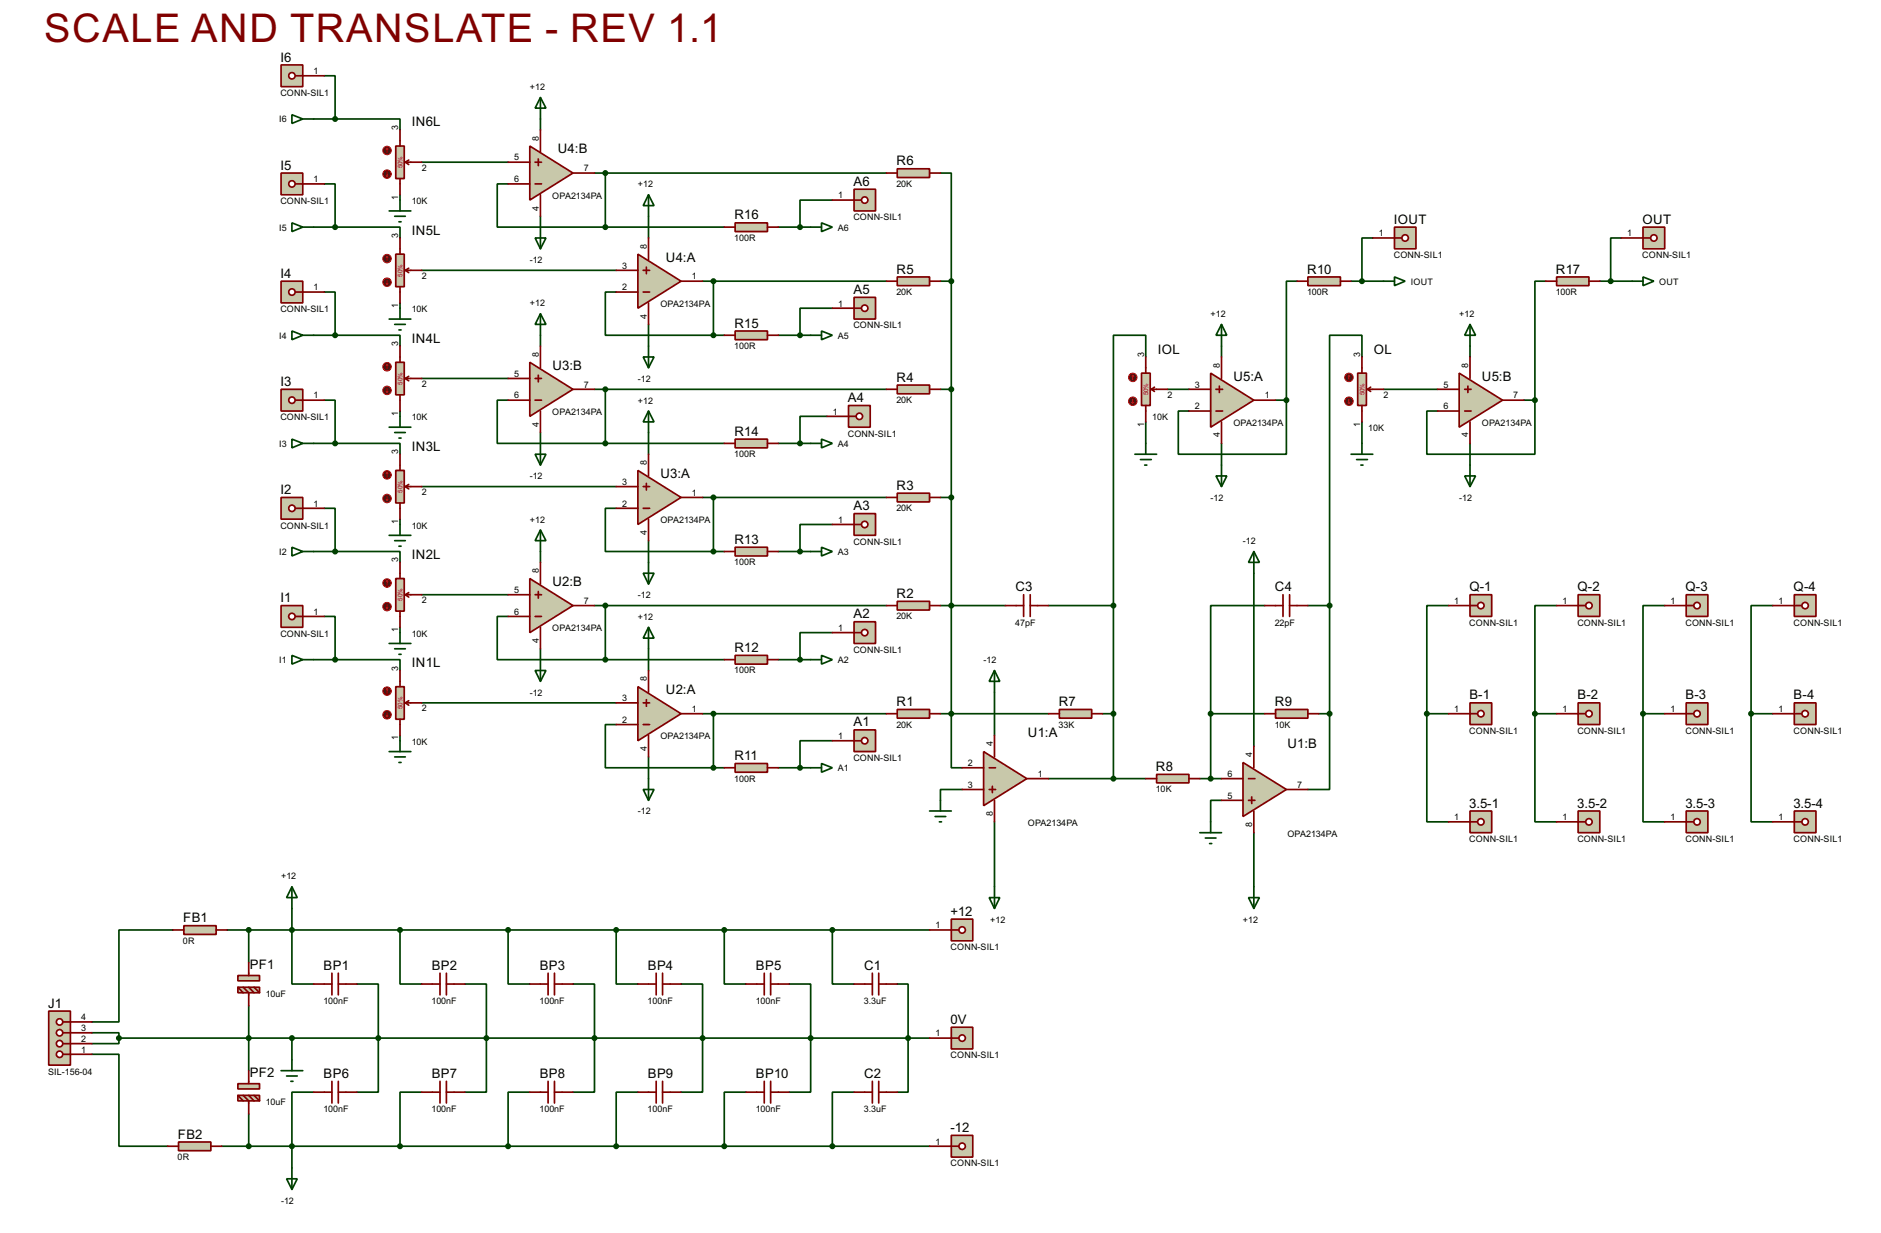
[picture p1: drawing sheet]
<svg xmlns="http://www.w3.org/2000/svg" width="442mm" height="290mm" viewBox="0 0 442 290" stroke-linecap="round" stroke-linejoin="round" font-family="sans-serif">
<g fill="none" stroke="#004000" stroke-width=".4">
<path d="M76.2 17.8h2.6v10.2M73.7 28h5.1M78.8 28h15.2v2.5M99.1 38.1h20.3M127 28v2.5M73.7 53.4h5.1M76.2 43.2h2.6v10.2M78.8 53.4h15.2v2.5M94 45.8v1.2M119.4 43.2h-2.5v10.2h25.4M127 50.8v2.6M139.7 40.7h68.6"/>
<path d="M142.3 40.7v12.7M142.3 53.4h27.9M152.4 50.8v5.1M182.9 53.4h7.6M195.6 47h-7.6v6.4M221 40.7h2.6v25.4M322.6 55.9h-2.5v10.2M381 55.9h-2.5v10.2M73.7 78.8h5.1M76.2 68.6h2.6v10.2M78.8 78.8h15.2v2.5M94 71.2v1.2"/>
<path d="M99.1 63.5h45.7M127 78.8v2.5M144.8 68.6h-2.5v10.2h25.4M152.4 76.2v5.1M165.1 66.1h43.2M167.7 66.1v12.7M167.7 78.8h2.5M182.9 78.8h7.6M195.6 72.4h-7.6v6.4M221 66.1h2.6M223.6 66.1v114.3h2.5M304.8 66.1h-2.5v27.9"/>
<path d="M317.5 66.1h7.7M363.3 66.1h-2.6v27.9M376 66.1h7.6M76.2 94h2.6v10.2M94 96.6v1.2M99.1 88.9h20.3M119.4 94h-2.5v10.2h25.4M139.7 91.5h68.6M142.3 91.5v12.7M194.4 97.8h-6.4v6.4M221 91.5h2.6M269.3 83.9v-5.1h-7.6v63.5"/>
<path d="M269.3 99.1v5.1M274.4 91.5h5M287.1 81.3v2.6M299.8 94h2.5M302.3 94v12.7h-25.4v-10.1h2.5M320.1 83.9v-5.1h-7.6v63.5M320.1 99.1v5.1M325.2 91.5h12.7M345.5 81.3v2.6M358.2 94h2.5M360.7 94v12.7h-25.4v-10.1h2.6M73.7 104.2h5.1"/>
<path d="M76.2 119.4h2.6v10.2M78.8 104.2h15.2v2.5M99.1 114.3h45.7M127 101.6v2.6M142.3 104.2h27.9M144.8 119.4h-2.5v10.2h25.4M152.4 101.6v5.1M165.1 116.9h43.2M167.7 116.9v12.7M182.9 104.2h7.6M221 116.9h2.6M287.1 104.2v5.1"/>
<path d="M345.5 104.2v5.1M73.7 129.6h5.1M78.8 129.6h15.2v2.5M94 122v1.2M99.1 139.7h20.3M127 129.6v2.5M152.4 127v5.1M167.7 129.6h2.5M182.9 129.6h7.6M195.6 123.2h-7.6v6.4M294.7 134.7v40.6M73.7 155h5.1"/>
<path d="M76.2 144.8h2.6v10.2M78.8 155h15.2v2.5M94 147.4v1.2M119.4 144.8h-2.5v10.2h25.4M127 152.4v2.6M139.7 142.3h68.6M142.3 142.3v12.7M142.3 155h27.9M152.4 152.4v5.1M182.9 155h7.6M195.6 148.6h-7.6v6.4M221 142.3h15.3"/>
<path d="M246.4 142.3h15.3M261.7 142.3v40.6M297.2 142.3h-12.7v25.4M307.4 142.3h5.1M312.5 142.3v25.4M340.4 142.3h-5.1v25.4M365.8 142.3h-5.1v25.4M391.2 142.3h-5.1v25.4M416.6 142.3h-5.1v25.4M94 172.8v1.2M99.1 165.1h45.7M144.8 170.2h-2.5v10.2h25.4"/>
<path d="M152.4 177.8v5.1M165.1 167.7h43.2M167.7 167.7v12.7M195.6 174h-7.6v6.4M221 167.7h25.4M233.7 162.6v10.2M259.1 167.7h2.6M284.5 167.7h12.7M284.5 167.7v15.2M309.9 167.7h2.6M312.5 167.7v17.8h-5.1M335.3 167.7v25.4h5.1"/>
<path d="M335.3 167.7h5.1M360.7 167.7v25.4h5.1M360.7 167.7h5.1M386.1 167.7v25.4h5.1M386.1 167.7h5.1M411.5 167.7v25.4h5.1M411.5 167.7h5.1M167.7 180.4h2.5M182.9 180.4h7.6M226.1 185.5h-5.1v2.5M233.7 193.1v15.2M246.4 182.9h22.9"/>
<path d="M282 182.9h5.1M287.1 188h-2.6v5.1M294.7 195.6v12.7M40.7 218.5h-12.7v21.6h-6.4M53.4 218.5h165.1M58.5 218.5v7.6M68.6 213.4v17.8h5.1M94 218.5v12.7h5.1M119.4 218.5v12.7h5.1M144.8 218.5v12.7h5.1M170.2 218.5v12.7h5.1M195.6 218.5v12.7h5.1"/>
<path d="M58.5 236.3v15.2M83.9 231.2h5v25.4h-5M109.3 231.2h5v25.4h-5M134.7 231.2h5v25.4h-5M160.1 231.2h5v25.4h-5M185.5 231.2h5v25.4h-5M210.9 231.2h2.5v25.4h-2.5M21.6 247.7h6.4v21.6h11.4M21.6 242.6h6.4v1.3M28 243.9v1.3h-6.4M28 243.9h190.5M68.6 243.9v5.1"/>
<path d="M73.7 256.6h-5.1v17.8M99.1 256.6h-5.1v12.7M124.5 256.6h-5.1v12.7M149.9 256.6h-5.1v12.7M175.3 256.6h-5.1v12.7M200.7 256.6h-5.1v12.7M52.1 269.3h166.4M58.5 261.7v7.6"/>
</g>
<path d="M231.2 176.6l10.1 6.3-10.1 6.4z" fill="#c8c8aa" stroke="#800000" stroke-width=".4"/>
<path d="M233.7 172.8v5M226.1 180.4h5.1M226.1 185.5h5.1M232.5 180.4h1.5M232.5 185.5h1.5M233.2 184.7v1.5M233.7 188v5.1M241.3 182.9h5.1" fill="none" stroke="#800000" stroke-width=".4"/>
<path d="M292.1 179.1l10.2 6.4-10.2 6.3z" fill="#c8c8aa" stroke="#800000" stroke-width=".4"/>
<path d="M294.7 175.3v5.1M287.1 182.9h5M287.1 188h5M293.4 182.9h1.5M293.4 188h1.5M294.2 187.2v1.6M294.7 190.5v5.1M302.3 185.5h5.1" fill="none" stroke="#800000" stroke-width=".4"/>
<path d="M210.9 166.7h7.6v2h-7.6z" fill="#c8c8aa" stroke="#800000" stroke-width=".4"/>
<path d="M208.3 167.7h2.6M218.5 167.7h2.5" fill="none" stroke="#800000" stroke-width=".4"/>
<path d="M210.9 141.3h7.6v2h-7.6z" fill="#c8c8aa" stroke="#800000" stroke-width=".4"/>
<path d="M208.3 142.3h2.6M218.5 142.3h2.5" fill="none" stroke="#800000" stroke-width=".4"/>
<g fill="#004000" stroke="#004000" stroke-width=".4">
<circle cx="223.5" cy="167.7" r=".5"/>
<circle cx="223.5" cy="142.3" r=".5"/>
</g>
<path d="M249 166.7h7.6v2h-7.6z" fill="#c8c8aa" stroke="#800000" stroke-width=".4"/>
<path d="M246.4 167.7h2.6M256.6 167.7h2.5" fill="none" stroke="#800000" stroke-width=".4"/>
<path d="M299.8 166.7h7.6v2h-7.6z" fill="#c8c8aa" stroke="#800000" stroke-width=".4"/>
<path d="M297.2 167.7h2.6M307.4 167.7h2.5" fill="none" stroke="#800000" stroke-width=".4"/>
<path d="M271.8 181.9h7.6v2h-7.6z" fill="#c8c8aa" stroke="#800000" stroke-width=".4"/>
<path d="M240.6 139.7v5.1M242.1 139.7v5.1M301.5 139.7v5.1M303.1 139.7v5.1M236.3 142.3h4.3M242.1 142.3h4.3M297.2 142.3h4.3M303.1 142.3h4.3M269.3 182.9h2.5M279.4 182.9h2.6" fill="none" stroke="#800000" stroke-width=".4"/>
<g fill="#004000" stroke="#004000" stroke-width=".4">
<circle cx="261.6" cy="182.9" r=".5"/>
<circle cx="284.5" cy="182.9" r=".5"/>
<circle cx="261.6" cy="167.7" r=".5"/>
<circle cx="284.5" cy="167.7" r=".5"/>
<circle cx="312.4" cy="167.7" r=".5"/>
</g>
<path d="M233.7 157.5l1.3 2.6h-2.5zM233.7 157.5v5.1M218.5 190.5h5.1M219.8 191.8h2.5M220.8 193.1h.5M221 188v2.5M282 195.6h5.1M283.3 196.9h2.5M284.3 198.2h.5M284.5 193.1v2.5M232.5 210.9h2.5l-1.3 2.5zM233.7 208.3v5.1" fill="none" stroke="#004000" stroke-width=".4"/>
<path d="M210.9 115.9h7.6v2h-7.6z" fill="#c8c8aa" stroke="#800000" stroke-width=".4"/>
<path d="M208.3 116.9h2.6M218.5 116.9h2.5" fill="none" stroke="#800000" stroke-width=".4"/>
<path d="M294.7 129.6l1.3 2.5h-2.6zM294.7 129.6v5.1M293.4 210.9h2.6l-1.3 2.5zM294.7 208.3v5.1" fill="none" stroke="#004000" stroke-width=".4"/>
<path d="M210.9 90.5h7.6v2h-7.6z" fill="#c8c8aa" stroke="#800000" stroke-width=".4"/>
<path d="M208.3 91.5h2.6M218.5 91.5h2.5" fill="none" stroke="#800000" stroke-width=".4"/>
<path d="M210.9 65.1h7.6v2h-7.6z" fill="#c8c8aa" stroke="#800000" stroke-width=".4"/>
<path d="M208.3 66.1h2.6M218.5 66.1h2.5" fill="none" stroke="#800000" stroke-width=".4"/>
<path d="M210.9 39.7h7.6v2h-7.6z" fill="#c8c8aa" stroke="#800000" stroke-width=".4"/>
<path d="M208.3 40.7h2.6M218.5 40.7h2.5" fill="none" stroke="#800000" stroke-width=".4"/>
<g fill="#004000" stroke="#004000" stroke-width=".4">
<circle cx="223.5" cy="116.9" r=".5"/>
<circle cx="223.5" cy="91.5" r=".5"/>
<circle cx="223.5" cy="66.1" r=".5"/>
</g>
<path d="M149.9 161.3l10.2 6.4-10.2 6.3z" fill="#c8c8aa" stroke="#800000" stroke-width=".4"/>
<path d="M152.4 157.5v5.1M144.8 170.2h5.1M144.8 165.1h5.1M151.2 170.2h1.5M151.2 165.1h1.5M151.9 164.4v1.5M152.4 172.8v5M160.1 167.7h5" fill="none" stroke="#800000" stroke-width=".4"/>
<path d="M124.5 135.9l10.2 6.4-10.2 6.3z" fill="#c8c8aa" stroke="#800000" stroke-width=".4"/>
<path d="M119.4 139.7h5.1M125.8 139.7h1.5M126.5 139v1.5M127 132.1v5.1M119.4 144.8h5.1M125.8 144.8h1.5M127 147.4v5M134.7 142.3h5" fill="none" stroke="#800000" stroke-width=".4"/>
<path d="M149.9 110.5l10.2 6.4-10.2 6.3z" fill="#c8c8aa" stroke="#800000" stroke-width=".4"/>
<path d="M144.8 119.4h5.1M144.8 114.3h5.1M151.2 119.4h1.5M151.2 114.3h1.5M151.9 113.6v1.5M152.4 106.7v5.1M160.1 116.9h5M152.4 122v5" fill="none" stroke="#800000" stroke-width=".4"/>
<path d="M124.5 85.1l10.2 6.4-10.2 6.3z" fill="#c8c8aa" stroke="#800000" stroke-width=".4"/>
<path d="M119.4 94h5.1M119.4 88.9h5.1M125.8 94h1.5M125.8 88.9h1.5M126.5 88.2v1.5M127 81.3v5.1M127 96.6v5M134.7 91.5h5" fill="none" stroke="#800000" stroke-width=".4"/>
<path d="M149.9 59.7l10.2 6.4-10.2 6.3z" fill="#c8c8aa" stroke="#800000" stroke-width=".4"/>
<path d="M152.4 55.9v5.1M144.8 68.6h5.1M144.8 63.5h5.1M151.2 68.6h1.5M151.2 63.5h1.5M151.9 62.8v1.5M152.4 71.2v5M160.1 66.1h5" fill="none" stroke="#800000" stroke-width=".4"/>
<path d="M124.5 34.3l10.2 6.4-10.2 6.3z" fill="#c8c8aa" stroke="#800000" stroke-width=".4"/>
<path d="M119.4 38.1h5.1M125.8 38.1h1.5M126.5 37.4v1.5M127 30.5v5.1M119.4 43.2h5.1M125.8 43.2h1.5M127 45.8v5M134.7 40.7h5" fill="none" stroke="#800000" stroke-width=".4"/>
<g fill="#004000" stroke="#004000" stroke-width=".4">
<circle cx="142.2" cy="40.7" r=".5"/>
<circle cx="167.6" cy="66.1" r=".5"/>
<circle cx="142.2" cy="91.5" r=".5"/>
<circle cx="167.6" cy="116.9" r=".5"/>
<circle cx="142.2" cy="142.3" r=".5"/>
<circle cx="167.6" cy="167.7" r=".5"/>
</g>
<g fill="none" stroke="#004000" stroke-width=".4">
<path d="M127 22.9l1.3 2.5h-2.5zM127 22.9v5.1M125.8 55.9h2.5l-1.3 2.6zM127 53.4v5.1M152.4 45.8l1.3 2.5h-2.5zM152.4 45.8v5M127 73.7l1.3 2.5h-2.5zM127 73.7v5.1M151.2 83.9h2.5l-1.3 2.5zM152.4 96.6l1.3 2.5h-2.5zM152.4 81.3v5.1M152.4 96.6v5"/>
<path d="M125.8 106.7h2.5l-1.3 2.6zM127 104.2v5.1M127 124.5l1.3 2.5h-2.5zM127 124.5v5.1M151.2 134.7h2.5l-1.3 2.5zM152.4 132.1v5.1M125.8 157.5h2.5l-1.3 2.6zM127 155v5.1M152.4 147.4l1.3 2.5h-2.5zM152.4 147.4v5M151.2 185.5h2.5l-1.3 2.5zM152.4 182.9v5.1"/>
</g>
<path d="M93 34.3h2v7.7h-2z" fill="#c8c8aa" stroke="#800000" stroke-width=".4"/>
<path d="M94 30.5v3.8M95.3 38.1l.8 .6M95.3 38.1h3.8M96.1 37.6l-.8 .5M94 42v3.8" fill="none" stroke="#800000" stroke-width=".4"/>
<circle cx="90.9" cy="35.4" r="1" fill="#400000" stroke="#f00" stroke-width=".23"/>
<path d="M91 34.8l-.3 .3M91 34.8l.2 .3M91 34.8v1.1" fill="none" stroke="#f00" stroke-width=".23"/>
<circle cx="90.9" cy="40.9" r="1" fill="#400000" stroke="#f00" stroke-width=".23"/>
<path d="M90.7 41.2l.3 .2M91 40.4v1M91.2 41.2l-.2 .2" fill="none" stroke="#f00" stroke-width=".23"/>
<path d="M93 59.7h2v7.7h-2z" fill="#c8c8aa" stroke="#800000" stroke-width=".4"/>
<path d="M94 55.9v3.8M94 67.4v3.8M95.3 63.5l.8 .6M95.3 63.5h3.8M96.1 63l-.8 .5" fill="none" stroke="#800000" stroke-width=".4"/>
<circle cx="90.9" cy="60.8" r="1" fill="#400000" stroke="#f00" stroke-width=".23"/>
<path d="M91 60.2l-.3 .3M91 60.2l.2 .3M91 60.2v1.1" fill="none" stroke="#f00" stroke-width=".23"/>
<circle cx="90.9" cy="66.3" r="1" fill="#400000" stroke="#f00" stroke-width=".23"/>
<path d="M90.7 66.6l.3 .2M91 65.8v1M91.2 66.6l-.2 .2" fill="none" stroke="#f00" stroke-width=".23"/>
<path d="M93 85.1h2v7.7h-2z" fill="#c8c8aa" stroke="#800000" stroke-width=".4"/>
<path d="M94 81.3v3.8M94 92.8v3.8M95.3 88.9l.8 .6M95.3 88.9h3.8M96.1 88.4l-.8 .5" fill="none" stroke="#800000" stroke-width=".4"/>
<circle cx="90.9" cy="86.2" r="1" fill="#400000" stroke="#f00" stroke-width=".23"/>
<path d="M91 85.6l-.3 .3M91 85.6l.2 .3M91 85.6v1.1" fill="none" stroke="#f00" stroke-width=".23"/>
<circle cx="90.9" cy="91.7" r="1" fill="#400000" stroke="#f00" stroke-width=".23"/>
<path d="M90.7 92l.3 .2M91 91.2v1M91.2 92l-.2 .2" fill="none" stroke="#f00" stroke-width=".23"/>
<path d="M93 135.9h2v7.7h-2z" fill="#c8c8aa" stroke="#800000" stroke-width=".4"/>
<path d="M94 132.1v3.8M95.3 139.7l.8 .6M95.3 139.7h3.8M96.1 139.2l-.8 .5M94 143.6v3.8" fill="none" stroke="#800000" stroke-width=".4"/>
<circle cx="90.9" cy="137" r="1" fill="#400000" stroke="#f00" stroke-width=".23"/>
<path d="M91 136.4l-.3 .3M91 136.4l.2 .3M91 136.4v1.1" fill="none" stroke="#f00" stroke-width=".23"/>
<circle cx="90.9" cy="142.5" r="1" fill="#400000" stroke="#f00" stroke-width=".23"/>
<path d="M90.7 142.8l.3 .2M91 142v1M91.2 142.8l-.2 .2" fill="none" stroke="#f00" stroke-width=".23"/>
<path d="M93 161.3h2v7.7h-2z" fill="#c8c8aa" stroke="#800000" stroke-width=".4"/>
<path d="M94 157.5v3.8M94 169v3.8M95.3 165.1l.8 .6M95.3 165.1h3.8M96.1 164.6l-.8 .5" fill="none" stroke="#800000" stroke-width=".4"/>
<circle cx="90.9" cy="162.4" r="1" fill="#400000" stroke="#f00" stroke-width=".23"/>
<path d="M91 161.8l-.3 .3M91 161.8l.2 .3M91 161.8v1.1" fill="none" stroke="#f00" stroke-width=".23"/>
<circle cx="90.9" cy="167.9" r="1" fill="#400000" stroke="#f00" stroke-width=".23"/>
<path d="M90.7 168.2l.3 .2M91 167.4v1M91.2 168.2l-.2 .2" fill="none" stroke="#f00" stroke-width=".23"/>
<path d="M172.8 179.4h7.6v2h-7.6z" fill="#c8c8aa" stroke="#800000" stroke-width=".4"/>
<path d="M170.2 180.4h2.6M180.4 180.4h2.5" fill="none" stroke="#800000" stroke-width=".4"/>
<path d="M172.8 154h7.6v2h-7.6z" fill="#c8c8aa" stroke="#800000" stroke-width=".4"/>
<path d="M170.2 155h2.6M180.4 155h2.5" fill="none" stroke="#800000" stroke-width=".4"/>
<path d="M172.8 128.6h7.6v2h-7.6z" fill="#c8c8aa" stroke="#800000" stroke-width=".4"/>
<path d="M170.2 129.6h2.6M180.4 129.6h2.5" fill="none" stroke="#800000" stroke-width=".4"/>
<path d="M172.8 103.2h7.6v2h-7.6z" fill="#c8c8aa" stroke="#800000" stroke-width=".4"/>
<path d="M170.2 104.2h2.6M180.4 104.2h2.5" fill="none" stroke="#800000" stroke-width=".4"/>
<path d="M172.8 77.8h7.6v2h-7.6z" fill="#c8c8aa" stroke="#800000" stroke-width=".4"/>
<path d="M170.2 78.8h2.6M180.4 78.8h2.5" fill="none" stroke="#800000" stroke-width=".4"/>
<path d="M172.8 52.4h7.6v2h-7.6z" fill="#c8c8aa" stroke="#800000" stroke-width=".4"/>
<path d="M170.2 53.4h2.6M180.4 53.4h2.5" fill="none" stroke="#800000" stroke-width=".4"/>
<g fill="#004000" stroke="#004000" stroke-width=".4">
<circle cx="142.2" cy="155" r=".5"/>
<circle cx="167.6" cy="180.4" r=".5"/>
<circle cx="167.6" cy="129.6" r=".5"/>
<circle cx="142.2" cy="104.2" r=".5"/>
<circle cx="167.6" cy="78.8" r=".5"/>
<circle cx="142.2" cy="53.4" r=".5"/>
</g>
<g fill="none" stroke="#004000" stroke-width=".4">
<path d="M68.6 27l2.6 1-2.6 1zM71.2 28h2.5M68.6 52.4l2.6 1-2.6 1zM71.2 53.4h2.5M91.5 49.6h5.1M92.8 50.8h2.5M93.8 52.1h.5M94 47v2.6M190.5 53.4h2.6M193.1 52.4l2.5 1-2.5 1zM68.6 77.8l2.6 1-2.6 1zM71.2 78.8h2.5"/>
<path d="M91.5 75h5.1M92.8 76.2h2.5M93.8 77.5h.5M94 72.4v2.6M190.5 78.8h2.6M193.1 77.8l2.5 1-2.5 1zM94 97.8v2.6M68.6 103.2l2.6 1-2.6 1zM71.2 104.2h2.5M91.5 100.4h5.1M92.8 101.6h2.5M93.8 102.9h.5"/>
<path d="M190.5 104.2h2.6M193.1 103.2l2.5 1-2.5 1zM68.6 128.6l2.6 1-2.6 1zM71.2 129.6h2.5M91.5 125.8h5.1M92.8 127h2.5M93.8 128.3h.5M94 123.2v2.6M190.5 129.6h2.6M193.1 128.6l2.5 1-2.5 1zM68.6 154l2.6 1-2.6 1zM71.2 155h2.5"/>
<path d="M190.5 155h2.6M193.1 154l2.5 1-2.5 1zM193.1 179.4l2.5 1-2.5 1zM190.5 180.4h2.6"/>
</g>
<path d="M93 110.5h2v7.7h-2z" fill="#c8c8aa" stroke="#800000" stroke-width=".4"/>
<path d="M94 106.7v3.8M94 118.2v3.8M95.3 114.3l.8 .6M95.3 114.3h3.8M96.1 113.8l-.8 .5" fill="none" stroke="#800000" stroke-width=".4"/>
<circle cx="90.9" cy="111.6" r="1" fill="#400000" stroke="#f00" stroke-width=".23"/>
<path d="M91 111l-.3 .3M91 111l.2 .3M91 111v1.1" fill="none" stroke="#f00" stroke-width=".23"/>
<circle cx="90.9" cy="117.1" r="1" fill="#400000" stroke="#f00" stroke-width=".23"/>
<path d="M90.7 117.4l.3 .2M91 116.6v1M91.2 117.4l-.2 .2" fill="none" stroke="#f00" stroke-width=".23"/>
<path d="M91.5 151.2h5.1M92.8 152.4h2.5M93.8 153.7h.5M94 148.6v2.6M91.5 176.6h5.1M92.8 177.8h2.5M93.8 179.1h.5M94 174v2.6" fill="none" stroke="#004000" stroke-width=".4"/>
<path d="M284.5 87.7l10.2 6.3-10.2 6.4z" fill="#c8c8aa" stroke="#800000" stroke-width=".4"/>
<path d="M279.4 96.6h5.1M279.4 91.5h5.1M285.8 96.6h1.5M285.8 91.5h1.5M286.6 90.7v1.5M287.1 83.9v5M287.1 99.1v5.1M294.7 94h5.1" fill="none" stroke="#800000" stroke-width=".4"/>
<path d="M342.9 87.7l10.2 6.3-10.2 6.4z" fill="#c8c8aa" stroke="#800000" stroke-width=".4"/>
<path d="M337.9 96.6h5M337.9 91.5h5M344.2 96.6h1.5M344.2 91.5h1.5M345 90.7v1.5M345.5 83.9v5M345.5 99.1v5.1M353.1 94h5.1" fill="none" stroke="#800000" stroke-width=".4"/>
<path d="M287.1 76.2l1.2 2.6h-2.5zM287.1 76.2v5.1M345.5 76.2l1.3 2.6h-2.6zM345.5 76.2v5.1M285.8 111.8h2.5l-1.2 2.5zM287.1 109.3v5M344.2 111.8h2.6l-1.3 2.5zM345.5 109.3v5" fill="none" stroke="#004000" stroke-width=".4"/>
<path d="M319.1 87.7h2v7.6h-2z" fill="#c8c8aa" stroke="#800000" stroke-width=".4"/>
<path d="M320.1 83.9v3.8M320.1 95.3v3.8M321.4 91.5l.7 .5M321.4 91.5h3.8M322.1 91l-.7 .5" fill="none" stroke="#800000" stroke-width=".4"/>
<circle cx="317" cy="88.7" r="1" fill="#400000" stroke="#f00" stroke-width=".23"/>
<path d="M317 88.2l-.2 .2M317 88.2l.3 .2M317 88.2v1" fill="none" stroke="#f00" stroke-width=".23"/>
<circle cx="317" cy="94.3" r="1" fill="#400000" stroke="#f00" stroke-width=".23"/>
<path d="M316.8 94.5l.2 .3M317 93.8v1M317.3 94.5l-.3 .3" fill="none" stroke="#f00" stroke-width=".23"/>
<circle cx="312.4" cy="142.3" r=".5" fill="#004000" stroke="#004000" stroke-width=".4"/>
<path d="M317.5 106.7h5.1M318.8 108h2.6M319.8 109.3h.5M320.1 104.2v2.5" fill="none" stroke="#004000" stroke-width=".4"/>
<path d="M268.3 87.7h2v7.6h-2z" fill="#c8c8aa" stroke="#800000" stroke-width=".4"/>
<path d="M269.3 83.9v3.8M269.3 95.3v3.8M270.6 91.5l.7 .5M270.6 91.5h3.8M271.3 91l-.7 .5" fill="none" stroke="#800000" stroke-width=".4"/>
<circle cx="266.2" cy="88.7" r="1" fill="#400000" stroke="#f00" stroke-width=".23"/>
<path d="M266.2 88.2l-.2 .2M266.2 88.2l.3 .2M266.2 88.2v1" fill="none" stroke="#f00" stroke-width=".23"/>
<circle cx="266.2" cy="94.3" r="1" fill="#400000" stroke="#f00" stroke-width=".23"/>
<path d="M266 94.5l.2 .3M266.2 93.8v1M266.5 94.5l-.3 .3" fill="none" stroke="#f00" stroke-width=".23"/>
<circle cx="261.6" cy="142.3" r=".5" fill="#004000" stroke="#004000" stroke-width=".4"/>
<path d="M266.7 106.7h5.1M268 108h2.6M269 109.3h.5M269.3 104.2v2.5" fill="none" stroke="#004000" stroke-width=".4"/>
<path d="M307.4 65.1h7.6v2h-7.6z" fill="#c8c8aa" stroke="#800000" stroke-width=".4"/>
<path d="M304.8 66.1h2.6M315 66.1h2.5" fill="none" stroke="#800000" stroke-width=".4"/>
<circle cx="302.3" cy="94" r=".5" fill="#004000" stroke="#004000" stroke-width=".4"/>
<path d="M365.8 65.1h7.6v2h-7.6z" fill="#c8c8aa" stroke="#800000" stroke-width=".4"/>
<path d="M363.3 66.1h2.5M373.4 66.1h2.6" fill="none" stroke="#800000" stroke-width=".4"/>
<circle cx="360.7" cy="94" r=".5" fill="#004000" stroke="#004000" stroke-width=".4"/>
<path d="M325.2 66.1h2.5M327.7 65.1l2.5 1-2.5 1zM383.6 66.1h2.5M386.1 65.1l2.6 1-2.6 1z" fill="none" stroke="#004000" stroke-width=".4"/>
<path d="M200.7 171.5h5.1v5.1h-5.1z" fill="#c8c8aa" stroke="#800000" stroke-width=".4"/>
<path d="M200.7 174h1.8" fill="none" stroke="#800000" stroke-width=".4"/>
<circle cx="203.2" cy="174" r=".75" fill="#feffff" stroke="#800000" stroke-width=".4"/>
<path d="M195.6 174h5.1" fill="none" stroke="#800000" stroke-width=".4"/>
<path d="M200.7 146.1h5.1v5.1h-5.1z" fill="#c8c8aa" stroke="#800000" stroke-width=".4"/>
<path d="M200.7 148.6h1.8" fill="none" stroke="#800000" stroke-width=".4"/>
<circle cx="203.2" cy="148.6" r=".75" fill="#feffff" stroke="#800000" stroke-width=".4"/>
<path d="M195.6 148.6h5.1" fill="none" stroke="#800000" stroke-width=".4"/>
<path d="M200.7 120.7h5.1v5.1h-5.1z" fill="#c8c8aa" stroke="#800000" stroke-width=".4"/>
<path d="M200.7 123.2h1.8" fill="none" stroke="#800000" stroke-width=".4"/>
<circle cx="203.2" cy="123.2" r=".75" fill="#feffff" stroke="#800000" stroke-width=".4"/>
<path d="M195.6 123.2h5.1" fill="none" stroke="#800000" stroke-width=".4"/>
<path d="M199.4 95.3h5.1v5.1h-5.1z" fill="#c8c8aa" stroke="#800000" stroke-width=".4"/>
<path d="M199.4 97.8h1.8" fill="none" stroke="#800000" stroke-width=".4"/>
<circle cx="201.9" cy="97.8" r=".75" fill="#feffff" stroke="#800000" stroke-width=".4"/>
<path d="M194.4 97.8h5" fill="none" stroke="#800000" stroke-width=".4"/>
<path d="M200.7 69.9h5.1v5.1h-5.1z" fill="#c8c8aa" stroke="#800000" stroke-width=".4"/>
<path d="M200.7 72.4h1.8" fill="none" stroke="#800000" stroke-width=".4"/>
<circle cx="203.2" cy="72.4" r=".75" fill="#feffff" stroke="#800000" stroke-width=".4"/>
<path d="M195.6 72.4h5.1" fill="none" stroke="#800000" stroke-width=".4"/>
<path d="M200.7 44.5h5.1v5.1h-5.1z" fill="#c8c8aa" stroke="#800000" stroke-width=".4"/>
<path d="M200.7 47h1.8" fill="none" stroke="#800000" stroke-width=".4"/>
<circle cx="203.2" cy="47" r=".75" fill="#feffff" stroke="#800000" stroke-width=".4"/>
<path d="M195.6 47h5.1" fill="none" stroke="#800000" stroke-width=".4"/>
<g fill="#004000" stroke="#004000" stroke-width=".4">
<circle cx="188" cy="180.4" r=".5"/>
<circle cx="188" cy="155" r=".5"/>
<circle cx="188" cy="129.6" r=".5"/>
<circle cx="188" cy="104.2" r=".5"/>
<circle cx="188" cy="78.8" r=".5"/>
<circle cx="188" cy="53.4" r=".5"/>
</g>
<path d="M66.1 15.3h5.1v5.1h-5.1z" fill="#c8c8aa" stroke="#800000" stroke-width=".4"/>
<path d="M69.4 17.8h1.8" fill="none" stroke="#800000" stroke-width=".4"/>
<circle cx="68.6" cy="17.8" r=".75" fill="#feffff" stroke="#800000" stroke-width=".4"/>
<path d="M71.2 17.8h5" fill="none" stroke="#800000" stroke-width=".4"/>
<path d="M66.1 40.7h5.1v5.1h-5.1z" fill="#c8c8aa" stroke="#800000" stroke-width=".4"/>
<path d="M69.4 43.2h1.8" fill="none" stroke="#800000" stroke-width=".4"/>
<circle cx="68.6" cy="43.2" r=".75" fill="#feffff" stroke="#800000" stroke-width=".4"/>
<path d="M71.2 43.2h5" fill="none" stroke="#800000" stroke-width=".4"/>
<path d="M66.1 66.1h5.1v5.1h-5.1z" fill="#c8c8aa" stroke="#800000" stroke-width=".4"/>
<path d="M69.4 68.6h1.8" fill="none" stroke="#800000" stroke-width=".4"/>
<circle cx="68.6" cy="68.6" r=".75" fill="#feffff" stroke="#800000" stroke-width=".4"/>
<path d="M71.2 68.6h5" fill="none" stroke="#800000" stroke-width=".4"/>
<path d="M66.1 91.5h5.1v5.1h-5.1z" fill="#c8c8aa" stroke="#800000" stroke-width=".4"/>
<path d="M69.4 94h1.8" fill="none" stroke="#800000" stroke-width=".4"/>
<circle cx="68.6" cy="94" r=".75" fill="#feffff" stroke="#800000" stroke-width=".4"/>
<path d="M71.2 94h5" fill="none" stroke="#800000" stroke-width=".4"/>
<path d="M66.1 116.9h5.1v5.1h-5.1z" fill="#c8c8aa" stroke="#800000" stroke-width=".4"/>
<path d="M69.4 119.4h1.8" fill="none" stroke="#800000" stroke-width=".4"/>
<circle cx="68.6" cy="119.4" r=".75" fill="#feffff" stroke="#800000" stroke-width=".4"/>
<path d="M71.2 119.4h5" fill="none" stroke="#800000" stroke-width=".4"/>
<path d="M66.1 142.3h5.1v5.1h-5.1z" fill="#c8c8aa" stroke="#800000" stroke-width=".4"/>
<path d="M69.4 144.8h1.8" fill="none" stroke="#800000" stroke-width=".4"/>
<circle cx="68.6" cy="144.8" r=".75" fill="#feffff" stroke="#800000" stroke-width=".4"/>
<path d="M71.2 144.8h5" fill="none" stroke="#800000" stroke-width=".4"/>
<g fill="#004000" stroke="#004000" stroke-width=".4">
<circle cx="78.7" cy="155" r=".5"/>
<circle cx="78.7" cy="129.6" r=".5"/>
<circle cx="78.7" cy="104.2" r=".5"/>
<circle cx="78.7" cy="78.8" r=".5"/>
<circle cx="78.7" cy="53.4" r=".5"/>
<circle cx="78.7" cy="28" r=".5"/>
</g>
<path d="M327.7 53.4h5.1v5.1h-5.1z" fill="#c8c8aa" stroke="#800000" stroke-width=".4"/>
<path d="M327.7 55.9h1.8" fill="none" stroke="#800000" stroke-width=".4"/>
<circle cx="330.2" cy="55.9" r=".75" fill="#feffff" stroke="#800000" stroke-width=".4"/>
<path d="M322.6 55.9h5.1" fill="none" stroke="#800000" stroke-width=".4"/>
<path d="M386.1 53.4h5.1v5.1h-5.1z" fill="#c8c8aa" stroke="#800000" stroke-width=".4"/>
<path d="M386.1 55.9h1.8" fill="none" stroke="#800000" stroke-width=".4"/>
<circle cx="388.6" cy="55.9" r=".75" fill="#feffff" stroke="#800000" stroke-width=".4"/>
<g fill="none" stroke="#800000" stroke-width=".4">
<path d="M381 55.9h5.1M73.7 231.2h4.3M78 228.6v5.1M79.5 228.6v5.1M79.5 231.2h4.4M99.1 231.2h4.3M103.4 228.6v5.1M104.9 231.2h4.4M104.9 228.6v5.1M124.5 231.2h4.3M128.8 228.6v5.1M130.3 231.2h4.4"/>
<path d="M130.3 228.6v5.1M149.9 231.2h4.3M154.2 228.6v5.1M155.7 231.2h4.4M155.7 228.6v5.1M175.3 231.2h4.3M179.6 228.6v5.1M181.1 231.2h4.4M181.1 228.6v5.1M73.7 256.6h4.3M78 254v5.1M79.5 254v5.1"/>
<path d="M79.5 256.6h4.4M99.1 256.6h4.3M103.4 254v5.1M104.9 254v5.1M104.9 256.6h4.4M124.5 256.6h4.3M128.8 254v5.1M130.3 254v5.1M130.3 256.6h4.4M149.9 256.6h4.3M154.2 254v5.1M155.7 254v5.1"/>
<path d="M155.7 256.6h4.4M175.3 256.6h4.3M179.6 254v5.1M181.1 254v5.1M181.1 256.6h4.4"/>
</g>
<g fill="#004000" stroke="#004000" stroke-width=".4">
<circle cx="378.5" cy="66.1" r=".5"/>
<circle cx="320" cy="66.1" r=".5"/>
<circle cx="94" cy="218.5" r=".5"/>
<circle cx="119.4" cy="218.5" r=".5"/>
<circle cx="144.8" cy="218.5" r=".5"/>
<circle cx="144.8" cy="269.3" r=".5"/>
<circle cx="119.4" cy="269.3" r=".5"/>
<circle cx="94" cy="269.3" r=".5"/>
<circle cx="88.9" cy="243.9" r=".5"/>
<circle cx="114.3" cy="243.9" r=".5"/>
<circle cx="139.7" cy="243.9" r=".5"/>
<circle cx="165.1" cy="243.9" r=".5"/>
<circle cx="190.5" cy="243.9" r=".5"/>
<circle cx="68.6" cy="269.3" r=".5"/>
<circle cx="68.6" cy="218.5" r=".5"/>
</g>
<path d="M68.6 208.3l1.3 2.6h-2.5zM68.6 208.3v5.1M66.1 251.5h5.1M67.4 252.8h2.5M68.4 254h.5M68.6 249v2.5M67.4 276.9h2.5l-1.3 2.5zM68.6 274.4v5" fill="none" stroke="#004000" stroke-width=".4"/>
<g fill="#c8c8aa" stroke="#800000" stroke-width=".4">
<path d="M55.9 229.2h5.1v1.2h-5.1z"/>
<path d="M55.9 231.9h5.1v1.3h-5.1z"/>
</g>
<path d="M55.9 231.9l1.3 1.3M57.2 231.9l1.3 1.3v3.1M58.5 226.1v3.1M58.5 231.9l1.2 1.3M59.7 231.9l1.3 1.3" fill="none" stroke="#800000" stroke-width=".4"/>
<g fill="#c8c8aa" stroke="#800000" stroke-width=".4">
<path d="M55.9 254.6h5.1v1.2h-5.1z"/>
<path d="M55.9 257.3h5.1v1.3h-5.1z"/>
</g>
<path d="M55.9 257.3l1.3 1.3M57.2 257.3l1.3 1.3v3.1M58.5 251.5v3.1M58.5 257.3l1.2 1.3M59.7 257.3l1.3 1.3" fill="none" stroke="#800000" stroke-width=".4"/>
<g fill="#004000" stroke="#004000" stroke-width=".4">
<circle cx="68.6" cy="243.9" r=".5"/>
<circle cx="58.4" cy="243.9" r=".5"/>
</g>
<path d="M43.2 217.5h7.6v2h-7.6z" fill="#c8c8aa" stroke="#800000" stroke-width=".4"/>
<path d="M40.7 218.5h2.5M50.8 218.5h2.6" fill="none" stroke="#800000" stroke-width=".4"/>
<path d="M42 268.3h7.6v2h-7.6z" fill="#c8c8aa" stroke="#800000" stroke-width=".4"/>
<path d="M39.4 269.3h2.6M49.6 269.3h2.5" fill="none" stroke="#800000" stroke-width=".4"/>
<g fill="#004000" stroke="#004000" stroke-width=".4">
<circle cx="58.4" cy="218.5" r=".5"/>
<circle cx="58.4" cy="269.3" r=".5"/>
</g>
<path d="M11.5 237.5h5.1v12.7h-5.1z" fill="#c8c8aa" stroke="#800000" stroke-width=".4"/>
<path d="M14.8 247.7h1.8" fill="none" stroke="#800000" stroke-width=".4"/>
<circle cx="14" cy="245.2" r=".75" fill="#feffff" stroke="#800000" stroke-width=".4"/>
<path d="M14.8 245.2h1.8" fill="none" stroke="#800000" stroke-width=".4"/>
<circle cx="14" cy="242.6" r=".75" fill="#feffff" stroke="#800000" stroke-width=".4"/>
<path d="M14.8 242.6h1.8" fill="none" stroke="#800000" stroke-width=".4"/>
<circle cx="14" cy="240.1" r=".75" fill="#feffff" stroke="#800000" stroke-width=".4"/>
<path d="M14.8 240.1h1.8" fill="none" stroke="#800000" stroke-width=".4"/>
<circle cx="14" cy="247.7" r=".75" fill="#feffff" stroke="#800000" stroke-width=".4"/>
<path d="M200.7 231.2h4.3M205 228.6v5.1M206.5 228.6v5.1M206.5 231.2h4.4M16.6 247.7h5M16.6 245.2h5M16.6 242.6h5M16.6 240.1h5M200.7 256.6h4.3M205 254v5.1M206.5 254v5.1M206.5 256.6h4.4" fill="none" stroke="#800000" stroke-width=".4"/>
<g fill="#004000" stroke="#004000" stroke-width=".4">
<circle cx="27.9" cy="243.9" r=".5"/>
<circle cx="170.2" cy="218.5" r=".5"/>
<circle cx="170.2" cy="269.3" r=".5"/>
<circle cx="213.4" cy="243.9" r=".5"/>
</g>
<path d="M223.6 215.9h5v5.1h-5z" fill="#c8c8aa" stroke="#800000" stroke-width=".4"/>
<path d="M223.6 218.5h1.7" fill="none" stroke="#800000" stroke-width=".4"/>
<circle cx="226.1" cy="218.5" r=".75" fill="#feffff" stroke="#800000" stroke-width=".4"/>
<path d="M218.5 218.5h5.1" fill="none" stroke="#800000" stroke-width=".4"/>
<path d="M223.6 241.3h5v5.1h-5z" fill="#c8c8aa" stroke="#800000" stroke-width=".4"/>
<path d="M223.6 243.9h1.7" fill="none" stroke="#800000" stroke-width=".4"/>
<circle cx="226.1" cy="243.9" r=".75" fill="#feffff" stroke="#800000" stroke-width=".4"/>
<path d="M218.5 243.9h5.1" fill="none" stroke="#800000" stroke-width=".4"/>
<path d="M223.6 266.7h5v5.1h-5z" fill="#c8c8aa" stroke="#800000" stroke-width=".4"/>
<path d="M223.6 269.3h1.7" fill="none" stroke="#800000" stroke-width=".4"/>
<circle cx="226.1" cy="269.3" r=".75" fill="#feffff" stroke="#800000" stroke-width=".4"/>
<path d="M218.5 269.3h5.1" fill="none" stroke="#800000" stroke-width=".4"/>
<g fill="#004000" stroke="#004000" stroke-width=".4">
<circle cx="195.6" cy="269.3" r=".5"/>
<circle cx="195.6" cy="218.5" r=".5"/>
</g>
<path d="M345.5 139.7h5.1v5.1h-5.1z" fill="#c8c8aa" stroke="#800000" stroke-width=".4"/>
<path d="M345.5 142.3h1.8" fill="none" stroke="#800000" stroke-width=".4"/>
<circle cx="348" cy="142.3" r=".75" fill="#feffff" stroke="#800000" stroke-width=".4"/>
<path d="M340.4 142.3h5.1" fill="none" stroke="#800000" stroke-width=".4"/>
<path d="M345.5 165.1h5.1v5.1h-5.1z" fill="#c8c8aa" stroke="#800000" stroke-width=".4"/>
<path d="M345.5 167.7h1.8" fill="none" stroke="#800000" stroke-width=".4"/>
<circle cx="348" cy="167.7" r=".75" fill="#feffff" stroke="#800000" stroke-width=".4"/>
<path d="M340.4 167.7h5.1" fill="none" stroke="#800000" stroke-width=".4"/>
<path d="M345.5 190.5h5.1v5.1h-5.1z" fill="#c8c8aa" stroke="#800000" stroke-width=".4"/>
<path d="M345.5 193.1h1.8" fill="none" stroke="#800000" stroke-width=".4"/>
<circle cx="348" cy="193.1" r=".75" fill="#feffff" stroke="#800000" stroke-width=".4"/>
<path d="M340.4 193.1h5.1" fill="none" stroke="#800000" stroke-width=".4"/>
<path d="M370.9 139.7h5.1v5.1h-5.1z" fill="#c8c8aa" stroke="#800000" stroke-width=".4"/>
<path d="M370.9 142.3h1.8" fill="none" stroke="#800000" stroke-width=".4"/>
<circle cx="373.4" cy="142.3" r=".75" fill="#feffff" stroke="#800000" stroke-width=".4"/>
<path d="M365.8 142.3h5.1" fill="none" stroke="#800000" stroke-width=".4"/>
<path d="M370.9 165.1h5.1v5.1h-5.1z" fill="#c8c8aa" stroke="#800000" stroke-width=".4"/>
<path d="M370.9 167.7h1.8" fill="none" stroke="#800000" stroke-width=".4"/>
<circle cx="373.4" cy="167.7" r=".75" fill="#feffff" stroke="#800000" stroke-width=".4"/>
<path d="M365.8 167.7h5.1" fill="none" stroke="#800000" stroke-width=".4"/>
<path d="M370.9 190.5h5.1v5.1h-5.1z" fill="#c8c8aa" stroke="#800000" stroke-width=".4"/>
<path d="M370.9 193.1h1.8" fill="none" stroke="#800000" stroke-width=".4"/>
<circle cx="373.4" cy="193.1" r=".75" fill="#feffff" stroke="#800000" stroke-width=".4"/>
<path d="M365.8 193.1h5.1" fill="none" stroke="#800000" stroke-width=".4"/>
<path d="M396.3 139.7h5.1v5.1h-5.1z" fill="#c8c8aa" stroke="#800000" stroke-width=".4"/>
<path d="M396.3 142.3h1.8" fill="none" stroke="#800000" stroke-width=".4"/>
<circle cx="398.8" cy="142.3" r=".75" fill="#feffff" stroke="#800000" stroke-width=".4"/>
<path d="M391.2 142.3h5.1" fill="none" stroke="#800000" stroke-width=".4"/>
<path d="M396.3 165.1h5.1v5.1h-5.1z" fill="#c8c8aa" stroke="#800000" stroke-width=".4"/>
<path d="M396.3 167.7h1.8" fill="none" stroke="#800000" stroke-width=".4"/>
<circle cx="398.8" cy="167.7" r=".75" fill="#feffff" stroke="#800000" stroke-width=".4"/>
<path d="M391.2 167.7h5.1" fill="none" stroke="#800000" stroke-width=".4"/>
<path d="M396.3 190.5h5.1v5.1h-5.1z" fill="#c8c8aa" stroke="#800000" stroke-width=".4"/>
<path d="M396.3 193.1h1.8" fill="none" stroke="#800000" stroke-width=".4"/>
<circle cx="398.8" cy="193.1" r=".75" fill="#feffff" stroke="#800000" stroke-width=".4"/>
<path d="M391.2 193.1h5.1" fill="none" stroke="#800000" stroke-width=".4"/>
<path d="M421.7 139.7h5.1v5.1h-5.1z" fill="#c8c8aa" stroke="#800000" stroke-width=".4"/>
<path d="M421.7 142.3h1.8" fill="none" stroke="#800000" stroke-width=".4"/>
<circle cx="424.2" cy="142.3" r=".75" fill="#feffff" stroke="#800000" stroke-width=".4"/>
<path d="M416.6 142.3h5.1" fill="none" stroke="#800000" stroke-width=".4"/>
<path d="M421.7 165.1h5.1v5.1h-5.1z" fill="#c8c8aa" stroke="#800000" stroke-width=".4"/>
<path d="M421.7 167.7h1.8" fill="none" stroke="#800000" stroke-width=".4"/>
<circle cx="424.2" cy="167.7" r=".75" fill="#feffff" stroke="#800000" stroke-width=".4"/>
<path d="M416.6 167.7h5.1" fill="none" stroke="#800000" stroke-width=".4"/>
<path d="M421.7 190.5h5.1v5.1h-5.1z" fill="#c8c8aa" stroke="#800000" stroke-width=".4"/>
<path d="M421.7 193.1h1.8" fill="none" stroke="#800000" stroke-width=".4"/>
<circle cx="424.2" cy="193.1" r=".75" fill="#feffff" stroke="#800000" stroke-width=".4"/>
<path d="M416.6 193.1h5.1" fill="none" stroke="#800000" stroke-width=".4"/>
<g fill="#004000" stroke="#004000" stroke-width=".4">
<circle cx="335.3" cy="167.7" r=".5"/>
<circle cx="360.7" cy="167.7" r=".5"/>
<circle cx="386.1" cy="167.7" r=".5"/>
<circle cx="411.5" cy="167.7" r=".5"/>
</g>
<text font-size="10.4" fill="#800000" x="10.4" y="9.8">SCALE AND TRANSLATE - REV 1.1</text>
<g font-size="3.5">
<text x="65.9" y="14.5">I6</text>
<text x="96.8" y="29.7">IN6L</text>
<text x="65.9" y="39.9">I5</text>
<text x="131.1" y="36">U4:B</text>
<text x="210.7" y="38.8">R6</text>
<text x="200.6" y="43.7">A6</text>
<text x="172.6" y="51.5">R16</text>
<text x="327.6" y="52.6">IOUT</text>
<text x="386" y="52.6">OUT</text>
<text x="96.8" y="55.1">IN5L</text>
<text x="65.9" y="65.3">I4</text>
<text x="156.5" y="61.4">U4:A</text>
<text x="210.7" y="64.2">R5</text>
<text x="307.2" y="64.2">R10</text>
<text x="365.7" y="64.2">R17</text>
<text x="200.6" y="69.1">A5</text>
<text x="172.6" y="76.9">R15</text>
<text x="96.8" y="80.5">IN4L</text>
<text x="272.1" y="83.1">IOL</text>
<text x="322.9" y="83.1">OL</text>
<text x="129.8" y="86.8">U3:B</text>
<text x="210.7" y="89.6">R4</text>
<text x="289.9" y="89.4">U5:A</text>
<text x="348.3" y="89.4">U5:B</text>
<text x="65.9" y="90.7">I3</text>
<text x="199.3" y="94.5">A4</text>
<text x="96.8" y="105.9">IN3L</text>
<text x="172.6" y="102.3">R14</text>
<text x="155.2" y="112.3">U3:A</text>
<text x="65.9" y="116.1">I2</text>
<text x="200.6" y="119.9">A3</text>
<text x="210.7" y="115.1">R3</text>
<text x="96.8" y="131.3">IN2L</text>
<text x="172.6" y="127.8">R13</text>
<text x="129.8" y="137.7">U2:B</text>
<text x="65.9" y="141.5">I1</text>
<text x="210.7" y="140.5">R2</text>
<text x="238.7" y="138.9">C3</text>
<text x="299.6" y="138.9">C4</text>
<text x="345.3" y="138.9">Q-1</text>
<text x="370.7" y="138.9">Q-2</text>
<text x="396.1" y="138.9">Q-3</text>
<text x="421.5" y="138.9">Q-4</text>
<text x="200.6" y="145.3">A2</text>
<text x="172.6" y="153.2">R12</text>
<text x="96.8" y="156.7">IN1L</text>
<text x="156.5" y="163.1">U2:A</text>
<text x="210.7" y="165.9">R1</text>
<text x="248.8" y="165.9">R7</text>
<text x="299.6" y="165.9">R9</text>
<text x="345.3" y="164.3">B-1</text>
<text x="370.7" y="164.3">B-2</text>
<text x="396.1" y="164.3">B-3</text>
<text x="421.5" y="164.3">B-4</text>
<text x="200.6" y="170.7">A1</text>
<text x="241.6" y="173.2">U1:A</text>
<text x="172.6" y="178.6">R11</text>
<text x="302.6" y="175.8">U1:B</text>
<text x="271.7" y="181.1">R8</text>
<text x="345.3" y="189.7">3.5-1</text>
<text x="370.7" y="189.7">3.5-2</text>
<text x="396.1" y="189.7">3.5-3</text>
<text x="421.5" y="189.7">3.5-4</text>
<text x="223.4" y="215.1">+12</text>
<text x="43.1" y="216.7">FB1</text>
<text x="58.7" y="227.5">PF1</text>
<text x="76.1" y="227.8">BP1</text>
<text x="101.5" y="227.8">BP2</text>
<text x="126.9" y="227.8">BP3</text>
<text x="152.3" y="227.8">BP4</text>
<text x="177.7" y="227.8">BP5</text>
<text x="203.1" y="227.8">C1</text>
<text x="11.3" y="236.7">J1</text>
<text x="223.4" y="240.5">0V</text>
<text x="58.7" y="252.9">PF2</text>
<text x="76.1" y="253.2">BP6</text>
<text x="101.5" y="253.2">BP7</text>
<text x="126.9" y="253.2">BP8</text>
<text x="152.3" y="253.2">BP9</text>
<text x="177.7" y="253.2">BP10</text>
<text x="203.1" y="253.2">C2</text>
<text x="41.8" y="267.5">FB2</text>
<text x="223.4" y="265.9">-12</text>
</g>
<g font-size="2.4">
<text x="73.7" y="17.4">1</text>
<text x="65.9" y="22.6">CONN-SIL1</text>
<text x="124.5" y="21.2">+12</text>
<text x="65.6" y="28.8">I6</text>
<text x="93.6" y="30.5" transform="rotate(-90 93.6 30.5)">3</text>
<text x="126.6" y="33.1" transform="rotate(-90 126.6 33.1)">8</text>
<text x="99.1" y="40.1">2</text>
<text x="120.8" y="37.7">5</text>
<text x="137.2" y="40.2">7</text>
<text x="65.9" y="48">CONN-SIL1</text>
<text x="73.7" y="42.8">1</text>
<text x="93.6" y="46.9" transform="rotate(-90 93.6 46.9)">1</text>
<text x="96.8" y="48">10K</text>
<text x="120.8" y="42.8">6</text>
<text x="129.8" y="46.6">OPA2134PA</text>
<text x="149.9" y="44">+12</text>
<text x="197" y="46.6">1</text>
<text x="210.7" y="43.9">20K</text>
<text x="126.6" y="49.4" transform="rotate(-90 126.6 49.4)">4</text>
<text x="200.5" y="51.8">CONN-SIL1</text>
<text x="65.6" y="54.2">I5</text>
<text x="93.6" y="55.9" transform="rotate(-90 93.6 55.9)">3</text>
<text x="152" y="58.5" transform="rotate(-90 152 58.5)">8</text>
<text x="172.6" y="56.6">100R</text>
<text x="196.9" y="54.2">A6</text>
<text x="324" y="55.5">1</text>
<text x="382.4" y="55.5">1</text>
<text x="99.1" y="65.5">2</text>
<text x="124.5" y="61.8">-12</text>
<text x="146.2" y="63.1">3</text>
<text x="162.6" y="65.6">1</text>
<text x="327.5" y="60.7">CONN-SIL1</text>
<text x="385.9" y="60.7">CONN-SIL1</text>
<text x="73.7" y="68.2">1</text>
<text x="124.5" y="72">+12</text>
<text x="146.2" y="68.2">2</text>
<text x="197" y="72">1</text>
<text x="210.7" y="69.3">20K</text>
<text x="307.2" y="69.3">100R</text>
<text x="331.5" y="66.9">IOUT</text>
<text x="365.6" y="69.3">100R</text>
<text x="389.9" y="66.9">OUT</text>
<text x="65.9" y="73.4">CONN-SIL1</text>
<text x="93.6" y="72.3" transform="rotate(-90 93.6 72.3)">1</text>
<text x="96.8" y="73.4">10K</text>
<text x="152" y="74.9" transform="rotate(-90 152 74.9)">4</text>
<text x="155.2" y="72">OPA2134PA</text>
<text x="200.5" y="77.2">CONN-SIL1</text>
<text x="284.5" y="74.5">+12</text>
<text x="342.9" y="74.5">+12</text>
<text x="65.6" y="79.6">I4</text>
<text x="93.6" y="81.3" transform="rotate(-90 93.6 81.3)">3</text>
<text x="126.6" y="83.9" transform="rotate(-90 126.6 83.9)">8</text>
<text x="172.6" y="82">100R</text>
<text x="196.9" y="79.6">A5</text>
<text x="268.9" y="83.9" transform="rotate(-90 268.9 83.9)">3</text>
<text x="319.7" y="83.8" transform="rotate(-90 319.7 83.8)">3</text>
<text x="120.8" y="88.5">5</text>
<text x="149.9" y="89.7">-12</text>
<text x="286.7" y="86.4" transform="rotate(-90 286.7 86.4)">8</text>
<text x="345.1" y="86.4" transform="rotate(-90 345.1 86.4)">8</text>
<text x="73.7" y="93.6">1</text>
<text x="99.1" y="90.9">2</text>
<text x="120.8" y="93.6">6</text>
<text x="137.2" y="91">7</text>
<text x="149.9" y="94.8">+12</text>
<text x="210.7" y="94.7">20K</text>
<text x="274.4" y="93.5">2</text>
<text x="280.8" y="91">3</text>
<text x="297.2" y="93.6">1</text>
<text x="325.2" y="93.5">2</text>
<text x="339.3" y="91">5</text>
<text x="355.6" y="93.6">7</text>
<text x="65.9" y="98.8">CONN-SIL1</text>
<text x="93.6" y="97.7" transform="rotate(-90 93.6 97.7)">1</text>
<text x="96.8" y="98.8">10K</text>
<text x="126.6" y="100.3" transform="rotate(-90 126.6 100.3)">4</text>
<text x="129.8" y="97.4">OPA2134PA</text>
<text x="195.7" y="97.4">1</text>
<text x="268.9" y="100.3" transform="rotate(-90 268.9 100.3)">1</text>
<text x="270.8" y="98.8">10K</text>
<text x="280.8" y="96.2">2</text>
<text x="289.8" y="100">OPA2134PA</text>
<text x="319.6" y="100.3" transform="rotate(-90 319.6 100.3)">1</text>
<text x="321.6" y="101.3">10K</text>
<text x="339.3" y="96.2">6</text>
<text x="348.2" y="100">OPA2134PA</text>
<text x="65.6" y="105">I3</text>
<text x="93.6" y="106.7" transform="rotate(-90 93.6 106.7)">3</text>
<text x="172.6" y="107.4">100R</text>
<text x="196.9" y="105">A4</text>
<text x="199.2" y="102.6">CONN-SIL1</text>
<text x="286.7" y="102.7" transform="rotate(-90 286.7 102.7)">4</text>
<text x="345" y="102.7" transform="rotate(-90 345 102.7)">4</text>
<text x="124.5" y="112.6">-12</text>
<text x="146.2" y="113.9">3</text>
<text x="152" y="109.3" transform="rotate(-90 152 109.3)">8</text>
<text x="73.7" y="119">1</text>
<text x="99.1" y="116.3">2</text>
<text x="146.2" y="119">2</text>
<text x="162.6" y="116.5">1</text>
<text x="284.5" y="117.7">-12</text>
<text x="342.9" y="117.7">-12</text>
<text x="65.9" y="124.2">CONN-SIL1</text>
<text x="93.6" y="123.1" transform="rotate(-90 93.6 123.1)">1</text>
<text x="96.8" y="124.2">10K</text>
<text x="124.5" y="122.8">+12</text>
<text x="152" y="125.7" transform="rotate(-90 152 125.7)">4</text>
<text x="155.2" y="122.9">OPA2134PA</text>
<text x="197" y="122.8">1</text>
<text x="210.7" y="120.1">20K</text>
<text x="65.6" y="130.4">I2</text>
<text x="196.9" y="130.4">A3</text>
<text x="200.5" y="128">CONN-SIL1</text>
<text x="292.1" y="127.8">-12</text>
<text x="93.6" y="132.1" transform="rotate(-90 93.6 132.1)">3</text>
<text x="126.6" y="134.7" transform="rotate(-90 126.6 134.7)">8</text>
<text x="172.6" y="132.8">100R</text>
<text x="99.1" y="141.7">2</text>
<text x="120.8" y="139.3">5</text>
<text x="137.2" y="141.9">7</text>
<text x="149.9" y="140.5">-12</text>
<text x="341.8" y="141.9">1</text>
<text x="367.2" y="141.9">1</text>
<text x="392.6" y="141.9">1</text>
<text x="418" y="141.9">1</text>
<text x="65.9" y="149.6">CONN-SIL1</text>
<text x="73.7" y="144.4">1</text>
<text x="93.6" y="148.5" transform="rotate(-90 93.6 148.5)">1</text>
<text x="96.8" y="149.6">10K</text>
<text x="120.8" y="144.4">6</text>
<text x="129.8" y="148.3">OPA2134PA</text>
<text x="149.9" y="145.6">+12</text>
<text x="197" y="148.2">1</text>
<text x="210.7" y="145.5">20K</text>
<text x="238.6" y="147">47pF</text>
<text x="299.6" y="147">22pF</text>
<text x="345.3" y="147">CONN-SIL1</text>
<text x="370.7" y="147">CONN-SIL1</text>
<text x="396.1" y="147">CONN-SIL1</text>
<text x="421.5" y="147">CONN-SIL1</text>
<text x="65.6" y="155.8">I1</text>
<text x="126.6" y="151.1" transform="rotate(-90 126.6 151.1)">4</text>
<text x="196.9" y="155.8">A2</text>
<text x="200.5" y="153.4">CONN-SIL1</text>
<text x="231.2" y="155.8">-12</text>
<text x="93.6" y="157.5" transform="rotate(-90 93.6 157.5)">3</text>
<text x="152" y="160.1" transform="rotate(-90 152 160.1)">8</text>
<text x="172.6" y="158.2">100R</text>
<text x="99.1" y="167.1">2</text>
<text x="124.5" y="163.4">-12</text>
<text x="146.2" y="164.7">3</text>
<text x="162.6" y="167.3">1</text>
<text x="341.8" y="167.3">1</text>
<text x="367.2" y="167.3">1</text>
<text x="392.6" y="167.3">1</text>
<text x="418" y="167.3">1</text>
<text x="93.6" y="173.9" transform="rotate(-90 93.6 173.9)">1</text>
<text x="146.2" y="169.8">2</text>
<text x="155.2" y="173.7">OPA2134PA</text>
<text x="197" y="173.6">1</text>
<text x="210.7" y="170.9">20K</text>
<text x="248.8" y="170.9">33K</text>
<text x="299.6" y="170.9">10K</text>
<text x="345.3" y="172.4">CONN-SIL1</text>
<text x="370.7" y="172.4">CONN-SIL1</text>
<text x="396.1" y="172.4">CONN-SIL1</text>
<text x="421.5" y="172.4">CONN-SIL1</text>
<text x="96.8" y="175">10K</text>
<text x="152" y="176.5" transform="rotate(-90 152 176.5)">4</text>
<text x="200.5" y="178.8">CONN-SIL1</text>
<text x="227.5" y="180">2</text>
<text x="233.3" y="175.3" transform="rotate(-90 233.3 175.3)">4</text>
<text x="294.3" y="177.8" transform="rotate(-90 294.3 177.8)">4</text>
<text x="172.6" y="183.6">100R</text>
<text x="196.9" y="181.2">A1</text>
<text x="227.5" y="185.1">3</text>
<text x="243.9" y="182.5">1</text>
<text x="288.5" y="182.5">6</text>
<text x="304.8" y="185.1">7</text>
<text x="149.9" y="191.3">-12</text>
<text x="233.3" y="191.7" transform="rotate(-90 233.3 191.7)">8</text>
<text x="271.6" y="186.1">10K</text>
<text x="288.5" y="187.6">5</text>
<text x="241.5" y="194">OPA2134PA</text>
<text x="294.3" y="194.2" transform="rotate(-90 294.3 194.2)">8</text>
<text x="302.5" y="196.6">OPA2134PA</text>
<text x="341.8" y="192.7">1</text>
<text x="345.3" y="197.8">CONN-SIL1</text>
<text x="367.2" y="192.7">1</text>
<text x="370.7" y="197.8">CONN-SIL1</text>
<text x="392.6" y="192.7">1</text>
<text x="396.1" y="197.8">CONN-SIL1</text>
<text x="418" y="192.7">1</text>
<text x="421.5" y="197.8">CONN-SIL1</text>
<text x="66.1" y="206.6">+12</text>
<text x="43" y="221.7">0R</text>
<text x="219.9" y="218.1">1</text>
<text x="232.7" y="216.7">+12</text>
<text x="292.1" y="216.7">+12</text>
<text x="223.4" y="223.2">CONN-SIL1</text>
<text x="19.1" y="239.7">4</text>
<text x="62.5" y="234.3">10uF</text>
<text x="76" y="235.9">100nF</text>
<text x="101.4" y="235.9">100nF</text>
<text x="126.8" y="235.9">100nF</text>
<text x="152.2" y="235.9">100nF</text>
<text x="177.6" y="235.9">100nF</text>
<text x="203" y="235.9">3.3uF</text>
<text x="19.1" y="244.8">2</text>
<text x="19.1" y="242.2">3</text>
<text x="219.9" y="243.5">1</text>
<text x="19.1" y="247.3">1</text>
<text x="223.4" y="248.6">CONN-SIL1</text>
<text x="11.3" y="252.4">SIL-156-04</text>
<text x="62.5" y="259.7">10uF</text>
<text x="76" y="261.3">100nF</text>
<text x="101.4" y="261.3">100nF</text>
<text x="126.8" y="261.3">100nF</text>
<text x="152.2" y="261.3">100nF</text>
<text x="177.6" y="261.3">100nF</text>
<text x="203" y="261.3">3.3uF</text>
<text x="219.9" y="268.9">1</text>
<text x="41.8" y="272.5">0R</text>
<text x="223.4" y="274">CONN-SIL1</text>
<text x="66.1" y="282.8">-12</text>
</g>
<g font-size="1.7" fill="#c00000">
<text x="94.6" y="39.5" transform="rotate(-90 94.6 39.5)">50%</text>
<text x="94.6" y="64.9" transform="rotate(-90 94.6 64.9)">50%</text>
<text x="94.6" y="90.3" transform="rotate(-90 94.6 90.3)">50%</text>
<text x="269.9" y="92.9" transform="rotate(-90 269.9 92.9)">50%</text>
<text x="320.7" y="92.9" transform="rotate(-90 320.7 92.9)">50%</text>
<text x="94.6" y="115.8" transform="rotate(-90 94.6 115.8)">50%</text>
<text x="94.6" y="141.2" transform="rotate(-90 94.6 141.2)">50%</text>
<text x="94.6" y="166.6" transform="rotate(-90 94.6 166.6)">50%</text>
</g>
</svg>
